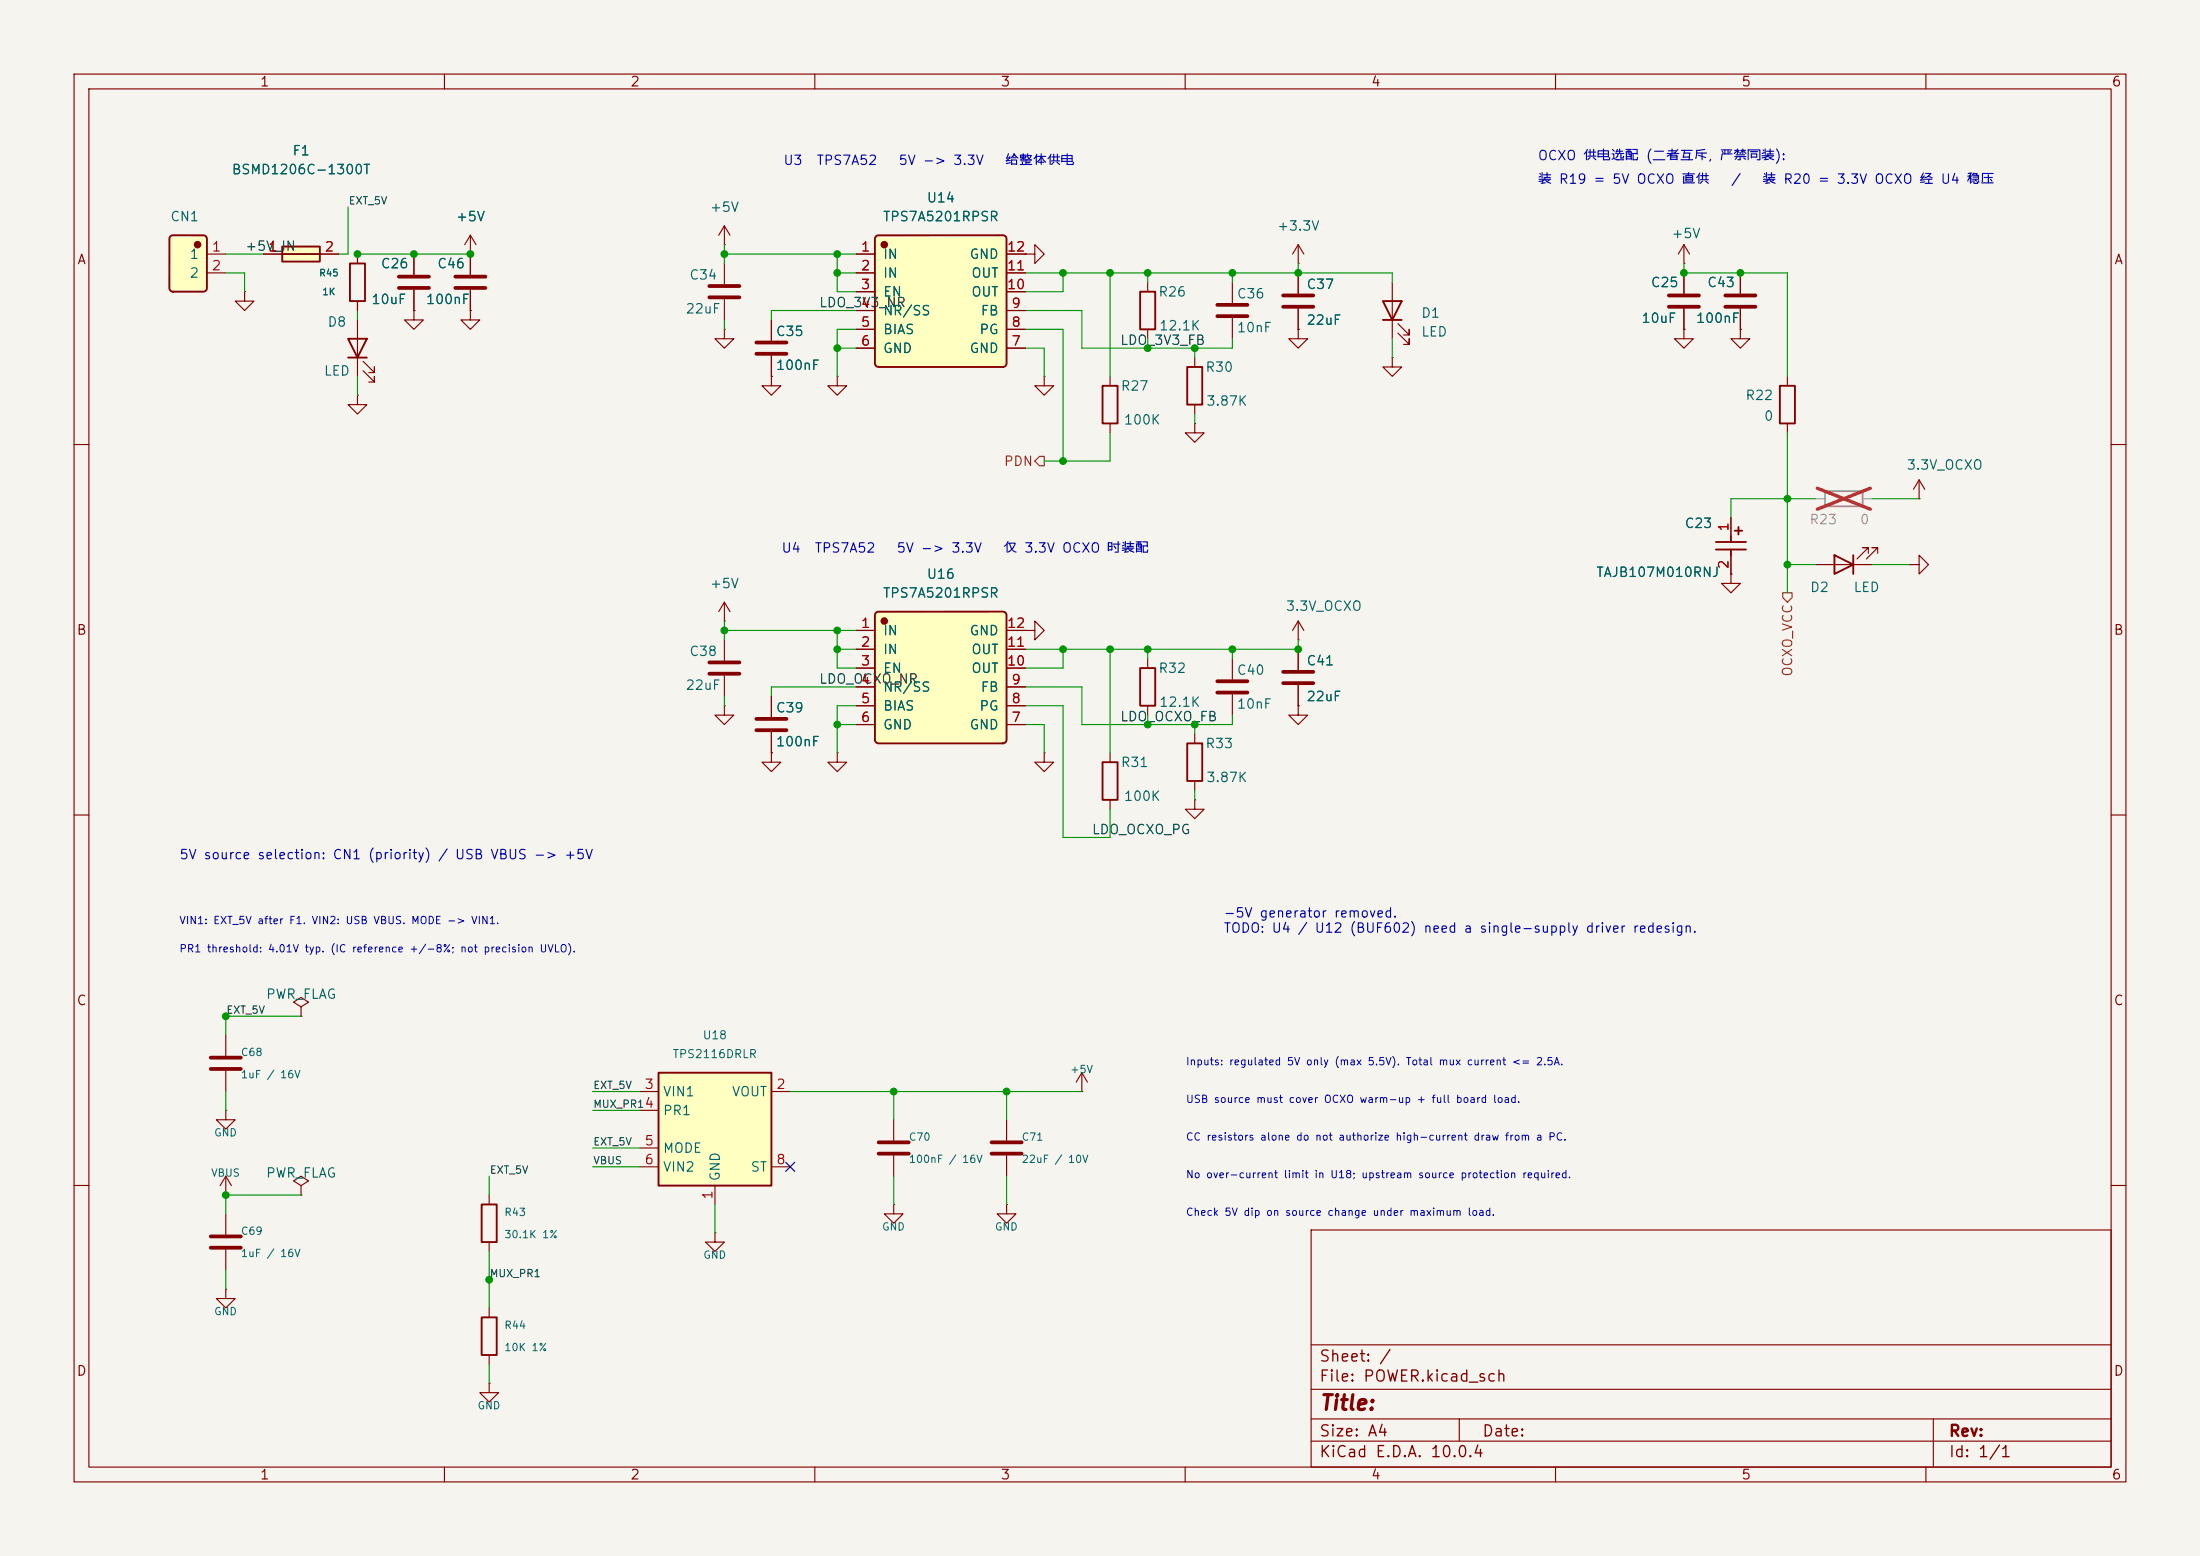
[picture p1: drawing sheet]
<svg xmlns="http://www.w3.org/2000/svg" width="297mm" height="210mm" viewBox="0 0 297 210" stroke-linecap="round" stroke-linejoin="round" font-family="sans-serif">
<path d="M0 0h297v210h-297z" fill="#f5f4ef" stroke="#f5f4ef" stroke-width=".14"/>
<g fill="none" stroke="#840000" stroke-width=".15">
<path d="M10 10h277v190h-277zM12 12h273v186h-273zM60 10v2M110 10v2M160 10v2M210 10v2M260 10v2M97.8 35.6v2.8M227.3 35.6h.1M227.3 33l-.7 1.3M227.3 33l.8 1.3M227.3 33v2.6"/>
<path d="M97.8 44.5v1.2h1.3l-1.3 1.3-1.3-1.3h1.3M97.8 44.5h.1M97.8 40.4v2.8M10 60h2M285 60h2M97.8 83.8h.1M97.8 95.3v1.2h1.3l-1.3 1.3-1.3-1.3h1.3M97.8 95.3h.1M97.8 81.3v2.5M97.8 86.4v2.8M97.8 91.2v2.8M97.8 81.3l-.8 1.3"/>
<path d="M97.8 81.3l.8 1.3M10 110h2M285 110h2M10 160h2M177 166h108v32h-108zM285 160h2M60 198v2M110 198v2M160 198v2M177 194.5h108M177 191.5h108M177 187.5h108"/>
<path d="M177 181.5h108M197 191.5v3M210 198v2M260 198v2M261 191.5v6.5"/>
</g>
<path d="M95.8 38.6h4M95.8 40.1h4M95.8 89.4h4M95.8 90.9h4" fill="none" stroke="#840000" stroke-width=".51"/>
<path d="M23 31.9l.4-.1h4.1l.4 .2v.3v6.7v.1l-.5 .3h-4a.51 .51 0 0 1-.5-.5v-6.7z" fill="#ffffc2"/>
<circle cx="26.7" cy="33" r=".38" fill="#840000" stroke="#840000" stroke-width=".25"/>
<path d="M23 31.9l.4-.1h4.1l.4 .2v.3v6.7v.1l-.5 .3h-4a.51 .51 0 0 1-.5-.5v-6.7z" fill="none" stroke="#840000" stroke-width=".25"/>
<path d="M27.9 34.3h2.6M27.9 36.8h2.6" fill="none" stroke="#840000" stroke-width=".15"/>
<path d="M38.1 33.3h5.1v2h-5.1z" fill="#ffffc2"/>
<g fill="none" stroke="#840000" stroke-width=".25">
<path d="M38.1 33.3h5.1v2h-5.1zM38.1 34.3h5.1M153.9 39.4h2.1v5.1h-2.1zM148.8 52.1h2.1v5.1h-2.1zM160.3 49.5h2v5.1h-2zM186.7 40.6h2.5l-1.2 2.6zM186.7 43.2h2.5M240.3 52.1h2v5.1h-2zM231.6 74.2h4.1M231.6 73.2h4.1M233.7 72.4v.8M233.7 74.2v.7"/>
<path d="M234.2 71.6h1M234.7 71.1v1M247.6 74.9l2.6 1.3-2.6 1.3zM250.2 74.9v2.6M153.9 90.2h2.1v5.1h-2.1zM160.3 100.3h2v5.1h-2z"/>
</g>
<g fill="none" stroke="#840000" stroke-width=".15">
<path d="M33 39.4v1.2h1.3l-1.3 1.3-1.3-1.3h1.3M33 39.4h.1M35.6 34.3h2.5M43.2 34.3h2.5M63.5 34.3h.1M63.5 31.8l-.8 1.2M63.5 31.8l.8 1.2M63.5 31.8v5.3M63.5 39.1v2.8M97.8 33h.1M97.8 30.5l-.8 1.3M97.8 30.5l.8 1.3"/>
<path d="M97.8 30.5v2.5M154.9 38.1v1.3M166.4 38.1v2.8M175.3 36.8v2.8M188 38.1v7.6M227.3 36.8v2.8M234.9 36.8v2.8M63.5 41.9v1.3h1.3l-1.3 1.3-1.3-1.3h1.3M63.5 41.9h.1M141 50.8v1.3h1.2l-1.2 1.2-1.3-1.2h1.3M141 50.8h.1M149.9 50.8v1.3"/>
<path d="M149.9 57.2v1.2M154.9 44.5v1.2M161.3 57.2v1.2h1.3l-1.3 1.3-1.3-1.3h1.3M161.3 57.2h.1M161.3 48.3v1.2M161.3 54.6v1.3M166.4 42.9v2.8M175.3 44.5v1.2h1.2l-1.2 1.3-1.3-1.3h1.3M175.3 44.5h.1M175.3 41.7v2.8M188 48.3v1.2h1.2l-1.2 1.3-1.3-1.3h1.3M188 48.3h.1"/>
<path d="M188.7 45l1.5 1.5v-.8v.8h-.7M188.7 43.7l1.5 1.5v-.7v.7h-.7M227.3 44.5v1.2h1.3l-1.3 1.3-1.2-1.3h1.2M227.3 44.5h.1M227.3 41.7v2.8M234.9 44.5v1.2h1.3l-1.3 1.3-1.2-1.3h1.2M234.9 44.5h.1M234.9 41.7v2.8M241.3 50.8v1.3M241.3 57.2v1.2M233.7 77.5v1.2h1.2l-1.2 1.3-1.3-1.3h1.3M233.7 77.5h.1"/>
<path d="M233.7 69.9v2.5M233.7 74.9v2.6M245.1 76.2h7.6M252.2 74.7v-.8h-.7h.7l-1.5 1.5M253.5 74.7v-.8h-.8h.8l-1.5 1.5M257.8 76.2h1.3v-1.3l1.2 1.3-1.2 1.3v-1.3M257.8 76.2h.1M259.1 67.3h.1M259.1 64.8l-.8 1.2M259.1 64.8l.7 1.2M259.1 64.8v2.5M104.1 94v2.8"/>
<path d="M104.1 98.8v2.8M138.4 85.1h1.3v-1.3l1.3 1.3-1.3 1.3v-1.3M138.4 85.1h.1M154.9 88.9v1.3M154.9 95.3v1.2M161.3 99.1v1.2M166.4 88.9v2.8M166.4 93.7v2.8M175.3 95.3v1.2h1.2l-1.2 1.3-1.3-1.3h1.3M175.3 95.3h.1M175.3 86.4h.1M175.3 83.8l-.8 1.3"/>
<path d="M175.3 83.8l.7 1.3M175.3 83.8v2.6M175.3 87.6v2.8M175.3 92.5v2.8M161.3 105.4v1.3M66 186.7v1.3h1.3l-1.3 1.2-1.2-1.2h1.2M66 186.7h.1"/>
</g>
<g fill="none" stroke="#840000" stroke-width=".51">
<path d="M61.5 37.3h4M61.5 38.9h4M173.2 39.9h4.1M225.3 39.9h4.1M232.9 39.9h4.1M164.3 41.1h4.1M164.3 42.7h4.1M173.2 41.4h4.1M225.3 41.4h4.1M232.9 41.4h4.1M102.1 97h4.1M102.1 98.6h4.1"/>
<path d="M164.3 91.9h4.1M164.3 93.5h4.1M173.2 90.7h4.1M173.2 92.2h4.1"/>
</g>
<path d="M246.4 66.3h5.1v2h-5.1z" fill="none" stroke="#9c9b98" stroke-width=".25"/>
<path d="M245.1 67.3h1.3M251.5 67.3h1.2" fill="none" stroke="#9c9b98" stroke-width=".15"/>
<path d="M245.3 65.9l7.2 2.8M252.5 65.9l-7.2 2.8" fill="none" stroke="#e12e31" stroke-width=".46"/>
<path d="M118.3 82.7l.2-.1h16.9l.3 .1 .2 .3v16.8a.51 .51 0 0 1-.5 .5h-16.8l-.3-.1-.2-.3v-16.8z" fill="#ffffc2"/>
<circle cx="119.4" cy="83.8" r=".38" fill="#840000" stroke="#840000" stroke-width=".25"/>
<path d="M118.3 82.7l.2-.1h16.9l.3 .1 .2 .3v16.8a.51 .51 0 0 1-.5 .5h-16.8l-.3-.1-.2-.3v-16.8zM148.8 102.9h2.1v5.1h-2.1zM65 177.8h2.1v5.1h-2.1zM65 162.6h2.1v5h-2.1z" fill="none" stroke="#840000" stroke-width=".25"/>
<g fill="none" stroke="#840000" stroke-width=".15">
<path d="M138.4 34.3h1.3v-1.3l1.3 1.3-1.3 1.3v-1.3M138.4 34.3h.1M175.3 35.6h.1M175.3 33l-.8 1.3M175.3 33l.7 1.3M175.3 33v2.6M115.6 85.1h2.5M115.6 87.6h2.5M115.6 90.2h2.5M115.6 92.7h2.5M115.6 95.3h2.5M115.6 97.8h2.5"/>
<path d="M135.9 85.1h2.5M135.9 87.6h2.5M135.9 90.2h2.5M135.9 92.7h2.5M135.9 95.3h2.5M135.9 97.8h2.5M104.1 101.6v1.3h1.3l-1.3 1.2-1.2-1.2h1.2M104.1 101.6h.1M113 101.6v1.3h1.3l-1.3 1.2-1.2-1.2h1.2M113 101.6h.1M141 101.6v1.3h1.2l-1.2 1.2-1.3-1.2h1.3M141 101.6h.1"/>
<path d="M149.9 101.6v1.3M149.9 108v1.2M161.3 108v1.2h1.3l-1.3 1.3-1.3-1.3h1.3M161.3 108h.1M30.5 139.7v2.8M40.6 135.9l1.1-.6-1.1-.7-1 .7 1 .6v1.3M40.6 137.2h.1M30.5 149.9v1.2h1.2l-1.2 1.3-1.3-1.3h1.3M30.5 149.9h.1M30.5 144.5v2.8M30.5 158.8v2.5M30.5 158.8l-.8 1.2"/>
<path d="M30.5 158.8l.7 1.2M120.6 151.1v2.8M120.6 156v2.8M135.9 151.1v2.8M135.9 156v2.8M146 147.3h.1M146 144.8l-.7 1.3M146 144.8l.8 1.3M146 144.8v2.5M30.5 174v1.3h1.2l-1.2 1.2-1.3-1.2h1.3M30.5 174h.1M30.5 161.3h.1"/>
<path d="M30.5 163.8v2.8M30.5 168.7v2.8M66 161.3v1.3M66 167.6v1.3M66 176.5v1.3M120.6 162.6v1.2h1.3l-1.3 1.3-1.2-1.3h1.2M120.6 162.6h.1M135.9 162.6v1.2h1.3l-1.3 1.3-1.3-1.3h1.3M135.9 162.6h.1M66 182.9v1.3"/>
</g>
<path d="M28.4 142.7h4.1M28.4 144.3h4.1M118.6 154.2h4.1M118.6 155.7h4.1M133.9 154.2h4M133.9 155.7h4M28.4 166.9h4.1M28.4 168.4h4.1" fill="none" stroke="#840000" stroke-width=".51"/>
<path d="M118.3 31.9l.2-.1h16.9l.3 .1 .2 .3v16.8a.51 .51 0 0 1-.5 .5h-16.8l-.3-.1-.2-.3v-16.8z" fill="#ffffc2"/>
<circle cx="119.4" cy="33" r=".38" fill="#840000" stroke="#840000" stroke-width=".25"/>
<path d="M118.3 31.9l.2-.1h16.9l.3 .1 .2 .3v16.8a.51 .51 0 0 1-.5 .5h-16.8l-.3-.1-.2-.3v-16.8z" fill="none" stroke="#840000" stroke-width=".25"/>
<g fill="none" stroke="#840000" stroke-width=".15">
<path d="M115.6 34.3h2.5M115.6 36.8h2.5M115.6 39.4h2.5M135.9 34.3h2.5M135.9 36.8h2.5M135.9 39.4h2.5M104.1 50.8v1.3h1.3l-1.3 1.2-1.2-1.2h1.2M104.1 50.8h.1M104.1 43.2v2.8M104.1 48v2.8M113 50.8v1.3h1.3l-1.3 1.2-1.2-1.2h1.2M113 50.8h.1"/>
<path d="M115.6 41.9h2.5M115.6 44.5h2.5M115.6 47h2.5M135.9 41.9h2.5M135.9 44.5h2.5M135.9 47h2.5M40.6 160l1.1-.6-1.1-.6-1 .6 1 .6v1.3M40.6 161.3h.1"/>
</g>
<path d="M102.1 46.2h4.1M102.1 47.8h4.1" fill="none" stroke="#840000" stroke-width=".51"/>
<path d="M88.9 144.8h15.2v15.2h-15.2z" fill="#ffffc2"/>
<path d="M47.2 35.6h2.1v5h-2.1zM47 45.7h2.5l-1.2 2.6zM47 48.3h2.5M88.9 144.8h15.2v15.2h-15.2z" fill="none" stroke="#840000" stroke-width=".25"/>
<g fill="none" stroke="#840000" stroke-width=".15">
<path d="M35.6 34.3h2.5M43.2 34.3h2.5M48.3 34.3v1.3M55.9 34.3v2.8M55.9 39.1v2.8M63.5 34.3h.1M63.5 34.3v2.8M63.5 39.1v2.8M115.6 34.3h2.5M115.6 36.8h2.5M115.6 39.4h2.5M135.9 34.3h2.5"/>
<path d="M135.9 36.8h2.5M135.9 39.4h2.5M138.4 34.3h.1M175.3 36.8v2.8M227.3 36.8v2.8M234.9 36.8v2.8M48.3 53.3v1.3h1.2l-1.2 1.3-1.3-1.3h1.3M48.3 53.3h.1M48.3 40.6v1.3M48.3 43.2v7.6M49 50l1.5 1.6v-.8v.8h-.7M49 48.8l1.5 1.5v-.8v.8h-.7"/>
<path d="M55.9 41.9v1.3h1.2l-1.2 1.3-1.3-1.3h1.3M55.9 41.9h.1M63.5 41.9h.1M104.1 50.8h.1M104.1 43.2v2.8M104.1 48v2.8M115.6 41.9h2.5M115.6 44.5h2.5M115.6 47h2.5M135.9 41.9h2.5M135.9 44.5h2.5M135.9 47h2.5"/>
<path d="M175.3 44.5h.1M175.3 41.7v2.8M227.3 44.5h.1M227.3 41.7v2.8M234.9 44.5h.1M234.9 41.7v2.8M233.7 77.5h.1M233.7 69.9v2.5M233.7 74.9v2.6M104.1 94v2.8M104.1 98.8v2.8M115.6 85.1h2.5"/>
<path d="M115.6 87.6h2.5M115.6 90.2h2.5M115.6 92.7h2.5M115.6 95.3h2.5M115.6 97.8h2.5M135.9 85.1h2.5M135.9 87.6h2.5M135.9 90.2h2.5M135.9 92.7h2.5M135.9 95.3h2.5M135.9 97.8h2.5M138.4 85.1h.1"/>
<path d="M175.3 95.3h.1M175.3 87.6v2.8M175.3 92.5v2.8M104.1 101.6h.1M86.4 147.3h2.5M86.4 149.9h2.5M86.4 154.9h2.5M86.4 157.5h2.5M104.1 147.3h2.6M104.1 157.5h2.6M96.5 166.4v1.2h1.3l-1.3 1.3-1.3-1.3h1.3M96.5 166.4h.1"/>
<path d="M96.5 160v2.6"/>
</g>
<path d="M53.8 37.3h4.1M53.8 38.9h4.1" fill="none" stroke="#840000" stroke-width=".51"/>
<path d="M140.3 61.6h.7v1.3h-.7l-.6-.7zM240.7 80h1.2v.6l-.6 .7-.6-.7z" fill="none" stroke="#725600" stroke-width=".15"/>
<g fill="none" stroke="#009600" stroke-width=".15">
<path d="M30.5 36.8h2.5v2.6M30.5 34.3h5.1M47 27.9v6.4h-1.3M48.3 34.3h15.2M97.8 33v2.6M97.8 34.3h17.8M113 36.8h2.6M113 34.3v5.1h2.6M138.4 36.8h49.6v1.3M143.5 36.8v2.6h-5.1M149.9 36.8v14M154.9 36.8v1.3"/>
<path d="M166.4 36.8v1.3M175.3 35.6v1.2M227.3 35.6v1.2h14v14M48.3 41.9v1.3M48.3 50.8v2.5M97.8 43.2v1.3M113 47h2.6M115.6 44.5h-2.6v6.3M115.6 41.9h-11.5v1.3M138.4 41.9h7.6v5.1h20.4v-1.3M138.4 44.5h5.1v17.7M138.4 47h2.6v3.8"/>
<path d="M149.9 58.4v3.8h-8.9M154.9 45.7v1.3M161.3 47v1.3M161.3 55.9v1.3M188 45.7v2.6M241.3 58.4v21.6M241.3 76.2h3.8M245.1 67.3h-11.4v2.6M252.7 67.3h6.4M252.7 76.2h5.1M97.8 83.8v2.6M97.8 94v1.3"/>
<path d="M97.8 85.1h17.8M113 97.8h2.6M113 87.6h2.6M113 85.1v5.1h2.6M115.6 92.7h-11.5v1.3M115.6 95.3h-2.6v6.3M138.4 97.8h2.6v3.8M138.4 92.7h7.6v5.1h20.4v-1.3M138.4 95.3h5.1v17.7h6.4v-3.8M143.5 87.6v2.6h-5.1M149.9 87.6v14M154.9 87.6v1.3"/>
<path d="M154.9 96.5v1.3M161.3 97.8v1.3M166.4 87.6v1.3M175.3 86.4v1.2h-36.9M161.3 106.7v1.3M40.6 137.2h-10.1v2.5M30.5 147.3v2.6M66 158.8v2.5M80 147.3h6.4M80 154.9h6.4M80 157.5h6.4M80 149.9h6.4"/>
<path d="M106.7 147.3h39.3M120.6 147.3v3.8M120.6 158.8v3.8M135.9 147.3v3.8M135.9 158.8v3.8M30.5 171.5v2.5M40.6 161.3h-10.1v2.5M66 168.9v7.6M96.5 162.6v3.8M66 184.2v2.5"/>
</g>
<path d="M106.1 156.9l1.2 1.2M107.3 156.9l-1.2 1.2" fill="none" stroke="#000084" stroke-width=".15"/>
<g fill="#009600" stroke="#009600" stroke-width=".14">
<circle cx="234.9" cy="36.8" r=".46"/>
<circle cx="227.3" cy="36.8" r=".46"/>
<circle cx="241.3" cy="67.3" r=".46"/>
<circle cx="154.9" cy="87.6" r=".46"/>
<circle cx="149.9" cy="87.6" r=".46"/>
<circle cx="120.6" cy="147.3" r=".46"/>
<circle cx="135.9" cy="147.3" r=".46"/>
<circle cx="113" cy="34.3" r=".46"/>
<circle cx="113" cy="47" r=".46"/>
<circle cx="97.8" cy="85.1" r=".46"/>
<circle cx="154.9" cy="36.8" r=".46"/>
<circle cx="149.9" cy="36.8" r=".46"/>
<circle cx="154.9" cy="47" r=".46"/>
<circle cx="161.3" cy="47" r=".46"/>
<circle cx="143.5" cy="36.8" r=".46"/>
<circle cx="166.4" cy="36.8" r=".46"/>
<circle cx="143.5" cy="62.2" r=".46"/>
<circle cx="143.5" cy="87.6" r=".46"/>
<circle cx="113" cy="85.1" r=".46"/>
<circle cx="113" cy="97.8" r=".46"/>
<circle cx="113" cy="87.6" r=".46"/>
<circle cx="166.4" cy="87.6" r=".46"/>
<circle cx="175.3" cy="87.6" r=".46"/>
<circle cx="175.3" cy="36.8" r=".46"/>
<circle cx="154.9" cy="97.8" r=".46"/>
<circle cx="161.3" cy="97.8" r=".46"/>
<circle cx="241.3" cy="76.2" r=".46"/>
<circle cx="113" cy="36.8" r=".46"/>
<circle cx="97.8" cy="34.3" r=".46"/>
<circle cx="63.5" cy="34.3" r=".46"/>
<circle cx="55.9" cy="34.3" r=".46"/>
<circle cx="48.3" cy="34.3" r=".46"/>
<circle cx="30.5" cy="137.2" r=".46"/>
<circle cx="30.5" cy="161.3" r=".46"/>
<circle cx="66" cy="172.7" r=".46"/>
</g>
<text font-size="2" fill="#840000" x="178" y="190.8">Title:</text>
<g font-size="1.5" fill="#840000">
<text x="178" y="184.2">Sheet: /</text>
<text x="178" y="186.9">File: POWER.kicad_sch</text>
<text x="178" y="197.1">KiCad E.D.A. 10.0.4</text>
<text x="178" y="194.3">Size: A4</text>
<text x="200" y="194.3">Date:</text>
<text x="263" y="194.3">Rev:</text>
<text x="263" y="197.1">Id: 1/1</text>
</g>
<g font-size="1.3" fill="#840000">
<text x="35" y="12">1</text>
<text x="85" y="12">2</text>
<text x="135" y="12">3</text>
<text x="185" y="12">4</text>
<text x="235" y="12">5</text>
<text x="285" y="12">6</text>
<text x="10.3" y="36">A</text>
<text x="285.3" y="36">A</text>
<text x="10.3" y="86">B</text>
<text x="285.3" y="86">B</text>
<text x="10.3" y="136">C</text>
<text x="285.3" y="136">C</text>
<text x="10.3" y="186">D</text>
<text x="285.3" y="186">D</text>
<text x="35" y="200">1</text>
<text x="85" y="200">2</text>
<text x="135" y="200">3</text>
<text x="185" y="200">4</text>
<text x="235" y="200">5</text>
<text x="285" y="200">6</text>
</g>
<g font-size="1.3" fill="#006464">
<text x="31.2" y="23.8">BSMD1206C-1300T</text>
<text x="39.4" y="21.3">F1</text>
<text x="95.8" y="28.9">+5V</text>
<text x="125" y="27.6">U14</text>
<text x="22.9" y="30.2">CN1</text>
<text x="25.5" y="35.3">1</text>
<text x="61.5" y="30.2">+5V</text>
<text x="119.1" y="30.2">TPS7A5201RPSR</text>
<text x="119.1" y="35.3">IN</text>
<text x="130.8" y="35.3">GND</text>
<text x="172.3" y="31.5">+3.3V</text>
<text x="225.6" y="32.5">+5V</text>
<text x="25.5" y="37.8">2</text>
<text x="50" y="41.4">10uF</text>
<text x="51.3" y="36.5">C26</text>
<text x="57.4" y="41.4">100nF</text>
<text x="58.9" y="36.5">C46</text>
<text x="93" y="38.1">C34</text>
<text x="119.1" y="37.8">IN</text>
<text x="119.1" y="40.3">EN</text>
<text x="131" y="40.3">OUT</text>
<text x="131" y="37.8">OUT</text>
<text x="156.3" y="40.3">R26</text>
<text x="166.9" y="40.6">C36</text>
<text x="176.3" y="39.3">C37</text>
<text x="222.8" y="39.1">C25</text>
<text x="230.4" y="39.1">C43</text>
<text x="44.1" y="44.4">D8</text>
<text x="92.5" y="42.6">22uF</text>
<text x="104.7" y="45.7">C35</text>
<text x="119.1" y="42.9">NR/SS</text>
<text x="119.1" y="45.4">BIAS</text>
<text x="119.1" y="48">GND</text>
<text x="130.8" y="48">GND</text>
<text x="132.1" y="45.4">PG</text>
<text x="132.3" y="42.9">FB</text>
<text x="156.4" y="44.9">12.1K</text>
<text x="166.9" y="45.2">10nF</text>
<text x="176.3" y="44.2">22uF</text>
<text x="191.8" y="43.2">D1</text>
<text x="191.8" y="45.7">LED</text>
<text x="221.5" y="43.9">10uF</text>
<text x="228.9" y="43.9">100nF</text>
<text x="43.6" y="51">LED</text>
<text x="104.7" y="50.2">100nF</text>
<text x="151.2" y="53">R27</text>
<text x="162.6" y="50.5">R30</text>
<text x="151.6" y="57.6">100K</text>
<text x="162.8" y="55.1">3.87K</text>
<text x="235.5" y="54.3">R22</text>
<text x="238.1" y="57.1">0</text>
<text x="257.3" y="63.7">3.3V_OCXO</text>
<text x="227.3" y="71.6">C23</text>
<text x="95.8" y="79.7">+5V</text>
<text x="119.1" y="81">TPS7A5201RPSR</text>
<text x="125" y="78.4">U16</text>
<text x="173.5" y="82.8">3.3V_OCXO</text>
<text x="215.4" y="78.2">TAJB107M010RNJ</text>
<text x="244.3" y="80.2">D2</text>
<text x="250.1" y="80.2">LED</text>
<text x="93" y="88.9">C38</text>
<text x="119.1" y="86.1">IN</text>
<text x="119.1" y="88.6">IN</text>
<text x="130.8" y="86.1">GND</text>
<text x="131" y="88.6">OUT</text>
<text x="92.5" y="93.4">22uF</text>
<text x="119.1" y="91.1">EN</text>
<text x="119.1" y="93.7">NR/SS</text>
<text x="131" y="91.1">OUT</text>
<text x="132.3" y="93.7">FB</text>
<text x="156.3" y="91.1">R32</text>
<text x="156.4" y="95.7">12.1K</text>
<text x="166.9" y="91.4">C40</text>
<text x="166.9" y="96">10nF</text>
<text x="176.3" y="90.1">C41</text>
<text x="176.3" y="95">22uF</text>
<text x="104.7" y="101">100nF</text>
<text x="104.7" y="96.5">C39</text>
<text x="119.1" y="96.2">BIAS</text>
<text x="119.1" y="98.8">GND</text>
<text x="130.8" y="98.8">GND</text>
<text x="132.1" y="96.2">PG</text>
<text x="162.6" y="101.3">R33</text>
<text x="151.2" y="103.8">R31</text>
<text x="162.8" y="105.9">3.87K</text>
<text x="151.6" y="108.4">100K</text>
<text x="35.8" y="135.1">PWR_FLAG</text>
<text x="89.4" y="148.3">VIN1</text>
<text x="98.7" y="148.3">VOUT</text>
<text x="89.4" y="150.8">PR1</text>
<text x="89.4" y="155.9">MODE</text>
<text x="35.8" y="159.3">PWR_FLAG</text>
<text x="89.4" y="158.5">VIN2</text>
<text x="97.5" y="159.5" transform="rotate(-90 97.5 159.5)">GND</text>
<text x="101.3" y="158.5">ST</text>
</g>
<g font-size="1.3" fill="#0000c2">
<text x="105.7" y="22.6">U3</text>
<text x="110.1" y="22.6">TPS7A52</text>
<text x="121.2" y="22.6">5V -&gt; 3.3V</text>
<text x="135.6" y="22.6">给整体供电</text>
<text x="207.5" y="21.9">OCXO 供电选配 (二者互斥, 严禁同装):</text>
<text x="207.5" y="25.1">装 R19 = 5V OCXO 直供</text>
<text x="233.6" y="25.1">/</text>
<text x="237.8" y="25.1">装 R20 = 3.3V OCXO 经 U4 稳压</text>
<text x="105.4" y="74.9">U4</text>
<text x="109.9" y="74.9">TPS7A52</text>
<text x="121" y="74.9">5V -&gt; 3.3V</text>
<text x="135.3" y="74.9">仅 3.3V OCXO 时装配</text>
<text x="24.1" y="116.3">5V source selection: CN1 (priority) / USB VBUS -&gt; +5V</text>
<text x="165.1" y="124.2">-5V generator removed.</text>
<text x="165.1" y="126.2">TODO: U4 / U12 (BUF602) need a single-supply driver redesign.</text>
</g>
<g font-size="1.3" fill="#a90000">
<text x="28.5" y="34.3">1</text>
<text x="36.1" y="34.3">1</text>
<text x="43.7" y="34.3">2</text>
<text x="116.1" y="34.3">1</text>
<text x="135.8" y="34.3">12</text>
<text x="28.5" y="36.8">2</text>
<text x="116.1" y="36.8">2</text>
<text x="116.1" y="39.3">3</text>
<text x="116.1" y="41.9">4</text>
<text x="135.8" y="39.3">10</text>
<text x="135.8" y="36.8">11</text>
<text x="136.5" y="41.9">9</text>
<text x="116.1" y="44.4">5</text>
<text x="116.1" y="47">6</text>
<text x="136.5" y="47">7</text>
<text x="136.5" y="44.4">8</text>
<text x="233.7" y="71.8" transform="rotate(-90 233.7 71.8)">1</text>
<text x="233.7" y="76.9" transform="rotate(-90 233.7 76.9)">2</text>
<text x="116.1" y="85.1">1</text>
<text x="116.1" y="87.6">2</text>
<text x="135.8" y="87.6">11</text>
<text x="135.8" y="85.1">12</text>
<text x="116.1" y="90.1">3</text>
<text x="116.1" y="92.7">4</text>
<text x="116.1" y="95.2">5</text>
<text x="135.8" y="90.1">10</text>
<text x="136.5" y="95.2">8</text>
<text x="136.5" y="92.7">9</text>
<text x="116.1" y="97.8">6</text>
<text x="136.5" y="97.8">7</text>
<text x="86.9" y="147.3">3</text>
<text x="86.9" y="149.8">4</text>
<text x="104.7" y="147.3">2</text>
<text x="86.9" y="154.9">5</text>
<text x="86.9" y="157.5">6</text>
<text x="96.5" y="162" transform="rotate(-90 96.5 162)">1</text>
<text x="104.7" y="157.5">8</text>
</g>
<g font-size="1.3" fill="#0f0f0f">
<text x="33" y="34.2">+5V_IN</text>
<text x="110.5" y="41.8">LDO_3V3_NR</text>
<text x="151.1" y="46.9">LDO_3V3_FB</text>
<text x="110.5" y="92.6">LDO_OCXO_NR</text>
<text x="151.1" y="97.7">LDO_OCXO_FB</text>
<text x="147.3" y="112.9">LDO_OCXO_PG</text>
</g>
<g font-size="1.3" fill="#725600">
<text x="135.4" y="63.2">PDN</text>
<text x="242.3" y="91.4" transform="rotate(-90 242.3 91.4)">OCXO_VCC</text>
</g>
<g font-size="1.3" fill="#939391">
<text x="244.2" y="71.1">R23</text>
<text x="251" y="71.1">0</text>
</g>
<g font-size="1.1" fill="#006464">
<text x="90.7" y="143.1">TPS2116DRLR</text>
<text x="94.8" y="140.5">U18</text>
</g>
<g font-size="1" fill="#0f0f0f">
<text x="47" y="27.8">EXT_5V</text>
<text x="30.5" y="137.1">EXT_5V</text>
<text x="80" y="149.8">MUX_PR1</text>
<text x="80" y="147.2">EXT_5V</text>
<text x="80" y="154.8">EXT_5V</text>
<text x="66" y="158.7">EXT_5V</text>
<text x="80" y="157.4">VBUS</text>
<text x="66" y="172.6">MUX_PR1</text>
</g>
<g font-size="1" fill="#0000c2">
<text x="24.1" y="125">VIN1: EXT_5V after F1. VIN2: USB VBUS. MODE -&gt; VIN1.</text>
<text x="24.1" y="128.8">PR1 threshold: 4.01V typ. (IC reference +/-8%; not precision UVLO).</text>
<text x="160" y="144">Inputs: regulated 5V only (max 5.5V). Total mux current &lt;= 2.5A.</text>
<text x="160" y="149.1">USB source must cover OCXO warm-up + full board load.</text>
<text x="160" y="154.2">CC resistors alone do not authorize high-current draw from a PC.</text>
<text x="160" y="159.3">No over-current limit in U18; upstream source protection required.</text>
<text x="160" y="164.3">Check 5V dip on source change under maximum load.</text>
</g>
<g font-size="1" fill="#006464">
<text x="32.4" y="142.8">C68</text>
<text x="32.4" y="145.8">1uF / 16V</text>
<text x="144.4" y="145.1">+5V</text>
<text x="28.8" y="153.6">GND</text>
<text x="122.6" y="154.2">C70</text>
<text x="137.8" y="154.2">C71</text>
<text x="28.4" y="159.1">VBUS</text>
<text x="122.6" y="157.2">100nF / 16V</text>
<text x="137.8" y="157.2">22uF / 10V</text>
<text x="32.4" y="166.9">C69</text>
<text x="68" y="164.4">R43</text>
<text x="68" y="167.4">30.1K 1%</text>
<text x="119" y="166.3">GND</text>
<text x="134.2" y="166.3">GND</text>
<text x="32.4" y="169.9">1uF / 16V</text>
<text x="94.9" y="170.1">GND</text>
<text x="28.8" y="177.8">GND</text>
<text x="68" y="179.6">R44</text>
<text x="68" y="182.6">10K 1%</text>
<text x="64.4" y="190.5">GND</text>
</g>
<g font-size=".9" fill="#006464">
<text x="43" y="37.5">R45</text>
<text x="43.4" y="40.1">1K</text>
</g>
</svg>
